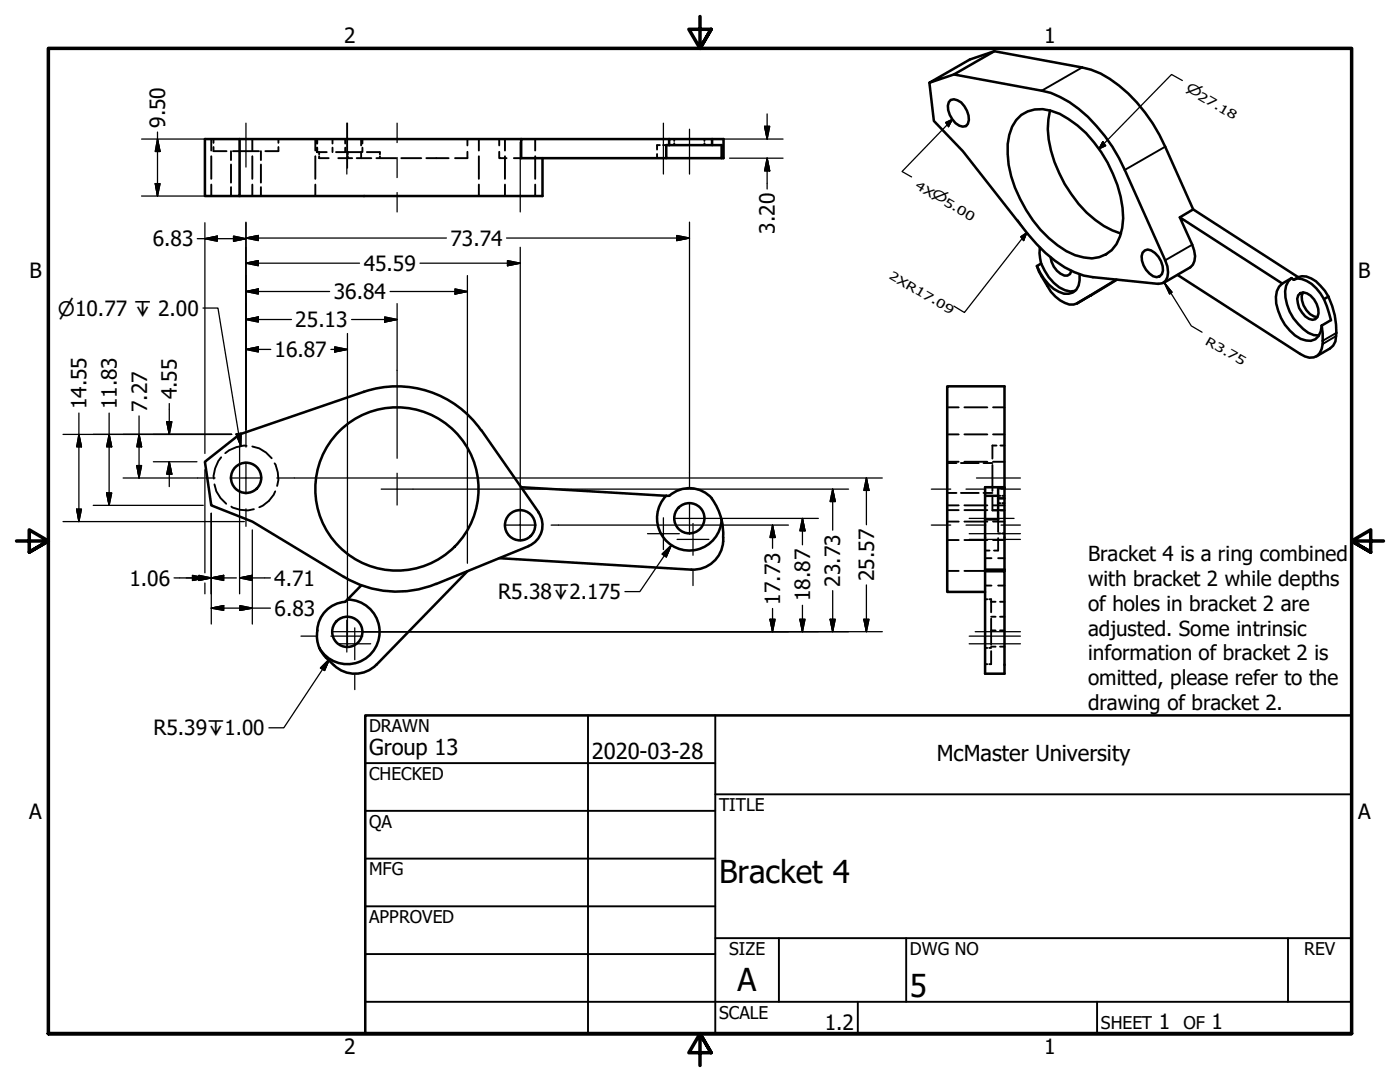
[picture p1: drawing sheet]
<svg xmlns="http://www.w3.org/2000/svg" width="279mm" height="216mm" viewBox="0 0 279 216" stroke-linecap="round" stroke-linejoin="round" font-family="sans-serif">
<!-- layer: Visible (ANSI) -->
<g fill="none" stroke="#000" stroke-width=".51">
<path d="M189.7 19.9a2.44 2.44 0 0 1 2.8 1.3 3.7 3.7 0 0 1 .7 3.5l-.4 .4a2.39 2.39 0 0 1-2.7-1.3 3.6 3.6 0 0 1-.7-3.4zM190.4 14.9l17.5 3.2a18.7 18.7 0 0 1 9.2 5.2 33.9 33.9 0 0 1 7.4 10.6l8 18a4.1 4.1 0 0 1 .1 4.2l-.6 .4-.9 .1-13-1.3a16.7 16.7 0 0 1-9.4-4.8l-3.6-3.8-12.9-16.5-5.8-6.1-.9-7.6M198.4 10.2l-8 4.7-4.9 1.6 8-4.6 4.9-1.7 17.6 3.3a20.4 20.4 0 0 1 10.9 6.9 33.4 33.4 0 0 1 5.6 8.9l5.6 12.5M47.8 27.7v11.4h-6.9v-11.4h63.1M108.3 31.6v7.5h-60.5M133 29h11v2.6h-11zM133.5 29v-1.3h8.6v1.3M133.5 27.7h-29.5v3.9h29M142.1 27.7h2.3v3.9h-.4M202.8 23.9a6.2 6.2 0 0 1 6.9-1.8 18.1 18.1 0 0 1 8.6 6.3 26.3 26.3 0 0 1 5.9 15.2 9.3 9.3 0 0 1-2.3 6.3 6.1 6.1 0 0 1-5.6 1.5 13.9 13.9 0 0 1-7-3.9 26.4 26.4 0 0 1-8.2-16.8 10.1 10.1 0 0 1 1.7-6.8zM209.5 22a18.5 18.5 0 0 0 1.9 12.5 23 23 0 0 0 10.6 11.5l1.7 .6M206.9 53.1a20.8 20.8 0 0 0 3.7 6.1 5 5 0 0 0 3.6 1.6l.8-.3 7.8-4.7"/>
<path d="M206.9 53.1a8.7 8.7 0 0 0 5.4 5.5 2.57 2.57 0 0 0 3.2-2.7v-1.2M207.5 49.4a7.6 7.6 0 0 0 .3 3.2M207.8 52.6a9.5 9.5 0 0 0 4.7 5.3l1.1 .3 1-.2M207.8 52.6l-.9 .5M209.7 51.4a4.4 4.4 0 0 0 2.7 3.6h.6l.6-.3 .2-.7M222.9 55.8l-8 4.7M228 50.4l.5-.4 .5-.2a4 4 0 0 1 2.9 4.9l-.4 .4-.7 .2a4.1 4.1 0 0 1-2.8-4.9zM232.2 56.5l5.4-3.2a3 3 0 0 0 .7-3.3l-.4-1.2-2.4-5.4 20.4 13.2M235 54.9l24.5 15.7a2.7 2.7 0 0 0 3.9-.2 6.4 6.4 0 0 0 .6-3.9l-.2-1.5M235.5 43.4l2.6-1.6 21 13.5M255.9 56.6a3.9 3.9 0 0 0-1.2 4 9.9 9.9 0 0 0 4.9 7 2.62 2.62 0 0 0 4-1.5l.2-1.1M257.7 55.5a3.8 3.8 0 0 0-1.2 3.9 9.6 9.6 0 0 0 5.7 7.5h1"/>
<path d="M257.7 55.5l.5 .3M257.7 55.5l-1.8 1.1M258.2 55.8a3.5 3.5 0 0 1 3.5 .8 10.2 10.2 0 0 1 3.5 5.9l.4 1.4-1.8 1.1M259.1 55.3a3.5 3.5 0 0 1 3.5 .8l1.8 1.9 .7 1.2M259.1 55.3l-.9 .5M259.5 58.5a2.44 2.44 0 0 1 2.8 1.3 3.6 3.6 0 0 1 .7 3.4l-.5 .5a2.35 2.35 0 0 1-2.7-1.3 3.9 3.9 0 0 1-.7-3.5zM260 58.4a3.8 3.8 0 0 0 1.4 4.3l.8 .4 .7 .2M265.1 59.2a15.1 15.1 0 0 1 1.4 8.9l-.4 .9-.7 .5-2.7 1.6M265.1 59.2l-.9 .5M72.6 78.2a20.5 20.5 0 0 1 23.4 7.6M72.6 78.2l-24.8 8.5-6.9 5.4 1.3 8.7 8.2 3.3 18.2 11a20.5 20.5 0 0 0 18.4 1.4M96.1 85.9l11.4 16.3"/>
<path d="M104 97.2l29 1.7M132.9 98.9a6.4 6.4 0 0 0 2.1 10.4 6.4 6.4 0 0 0 9-5.7M133 98.9l.6 .1a6 6 0 0 1 8.5 .5M142.1 99.5a12 12 0 0 1 2.2 7.7M200.5 97.4h-1.3v6.2h-2.6v-4.7h2.6M200.5 97.4v2h-1.3M200.5 97.4v-.2h-3.9v1.7M200.5 99.4v14.3M200.5 97.2v-20.1h-11.5v41h7.6M69.4 119.6a6.4 6.4 0 0 1 5.5 9.7 6.4 6.4 0 0 1-11.2 0M72.1 116.8l-3.2 3.3a6 6 0 0 0-5.6 5.7M90.7 109.1a16.3 16.3 0 0 0-6.8-27.1 16.3 16.3 0 0 0-20.7 18.7 16.3 16.3 0 0 0 26.3 9.5l1.2-1.1"/>
<path d="M93.3 114l-18.2 18.7M99.6 111.4l38.4 2.3M105.5 109l-18.4 7.5M107.5 102.2a4.5 4.5 0 0 1-2 6.7M144.3 107.3a6 6 0 0 1-6.3 6.4M196.6 114h3.9v20.4h-3.9zM196.6 103.6v10.1h3.9M200.5 113.7v.3M63.3 125.8v1.8l.4 1.7M63.7 129.3l.5 .8 .9 1.1M65 131.2l1.6 1.5M75.1 132.6a6 6 0 0 1-8.5 .1"/>
<circle cx="49.1" cy="95.3" r="3"/>
<circle cx="103.8" cy="104.8" r="3"/>
<circle cx="137.6" cy="103.4" r="3"/>
<circle cx="69.3" cy="126.1" r="3"/>
</g>
<!-- layer: Hidden (ANSI) -->
<g fill="none" stroke="#000" stroke-width=".38">
<path d="M42.2 27.7v2.3M42.2 31.2v4.5M42.2 36.8v2.3M42.6 29.3v.9h2.6M42.6 27.7v.8M46.1 30.2v1.7M46.1 32.8v3.6M46.1 37.3v1.8M46.5 30.2h5.2M50.4 27.7v2.3M50.4 31.2v4.5M50.4 36.8v2.3"/>
<path d="M52.1 30.2v1.7M52.1 32.8v3.6M52.1 37.3v1.8M55.6 29.3v.9h-2.6M55.6 27.7v.8M62.9 27.7v2.3M62.9 31.2v4.5M62.9 36.8v2.3M63.2 27.7v.9M63.2 29.5v.9M63.3 27.7v.9M63.3 29.5v.9h1.9"/>
<path d="M63.7 31.2v.4h1.9M63.7 30.4v.4M66.4 27.7v.9M66.4 29.5v.9M67.1 30.4h2M67.5 31.6h2.8M68.9 27.7v.9M68.9 29.5v.9M69.2 30.4h2.7M69.4 30.4v.4M69.4 31.2v.4M71.2 31.6h2.9"/>
<path d="M72.1 27.7v1.3M72.1 30.3v1.3M72.3 27.7v.9M72.3 29.5v.9M73.2 30.4h2.6v.4M75.1 31.6h4M75.8 31.2v.4M80.1 31.6h4M85.1 31.6h4.4M93.3 30.3v1.3h-2.5M93.3 27.7v1.3M95.6 27.7v2.3"/>
<path d="M95.6 31.2v4.5M95.6 36.8v2.3M99.6 30.3v1.3h1.5M99.6 27.7v1.3M100.8 27.7v2.3M100.8 31.2v4.5M100.8 36.8v2.3M102.6 31.6h1.4M106.8 27.7v2.3M106.8 31.2v4.5M106.8 36.8v2.3M131.1 30.7v.9"/>
<path d="M131.7 29h-.6v.8M132.3 29h.7M134.6 27.7v.4M134.6 28.6v.4M140.6 27.7v.4M140.6 28.6v.4M42.8 96.6a6.3 6.3 0 0 0 2.3 3.9M44.1 91.2a6.2 6.2 0 0 0-1.4 4.3M49.2 89a6.2 6.2 0 0 0-4.2 1.4M50.4 89.1a6.3 6.3 0 0 1 3.8 2.3M54.8 92.5a6 6 0 0 1 .5 4.5M54.9 98a5.8 5.8 0 0 1-3.1 3.2"/>
<path d="M189 86.7h2.3M189 92.1h2.3M189 81.3h2.3M189 92.4h1.9M189 98.4h1.9M191.8 92.4h3.5M191.8 98.4h3.5M192.5 86.7h4.5M192.5 92.1h4.5M192.5 81.3h4.5M196.3 92.4h1.8M196.3 98.4h1.8"/>
<path d="M198.1 92.8v5.2M198.1 99.3v2.6h.8M198.2 86.7h2.3M198.2 92.1h2.3M198.2 81.3h2.3M198.9 88.9h-.8v2.6M199.2 98.9h.4M199.6 88.9h.9M200 98.9h.5M46.2 101.1a6 6 0 0 0 4.5 .5M189 100.8h2.3M189 104.1h2.3"/>
<path d="M189 113.9h2.3M189 101.8h2.3M189 107.8h2.3M192.5 100.8h4.5M192.5 104.1h4.5M192.5 113.9h4.5M192.5 101.8h4.5M192.5 107.8h4.5M196.6 109.9h.9M196.6 116.8h1.3M196.6 111.4h1.3M196.6 119.6h.4"/>
<path d="M197.4 119.6h.4v2.6M198.2 100.8h2.3M198.2 104.1h2.3M198.2 113.9h2.3M198.2 101.8h2.3M198.2 107.8h2.3M199.2 103.6v2.5M199.2 107.4v2.5h-.8M199.2 116.8h1.3M199.2 111.4h1.3M199.2 106.4h.4M199.2 100.4h.4"/>
<path d="M199.6 101.9h.9M200 106.4h.5M200 100.4h.5M196.6 129.3h.4M196.6 132.5h.4M197.4 129.3h.4M197.8 120.1h.9M197.8 125.8h.9M197.8 129h.9M197.8 123.1h.9M197.8 123.4v5.3M197.8 129.9v2.6h-.4"/>
<path d="M199.6 120.1h.9M199.6 125.8h.9M199.6 129h.9M199.6 123.1h.9"/>
</g>
<g fill="#000">
<circle cx="63.2" cy="30.4" r=".19"/>
<circle cx="63.3" cy="30.4" r=".19"/>
</g>
<!-- layer: Visible Narrow (ANSI) -->
<path d="M216 13.5l-8.1 4.6M232.5 29.3l-8 4.6M217.7 58.9l-2.7 1.6M237.9 48.8l-5.4 3.1M266.6 67.1l-2.6 1.5M266.7 66.4l-2.7 1.6" fill="none" stroke="#000" stroke-width=".38"/>
<!-- layer: Border (ANSI) -->
<path d="M139.7 3.3v6.4l-2.2-3.9h4.4l-2.2 3.9 2.2-3.9M3.3 107.9h6.4l-3.9-2.2v4.5l3.9-2.3-3.9 2.3M276.1 107.9h-6.4l3.9-2.2v4.5l-3.9-2.3 3.9 2.3M9.7 206.2v-196.5h260v196.5h-260h260M141.9 210.1l-2.2-3.9 2.2 3.9h-4.4l2.2-3.9v6.4" fill="none" stroke="#000" stroke-width=".7"/>
<!-- layer: Title (ANSI) -->
<g fill="none" stroke="#000" stroke-width=".38">
<path d="M72.9 152.3h69.8M117.3 142.7v63.5M142.7 158.5h127M142.7 142.7v63.5M72.9 161.8h69.8M72.9 171.3h69.8M72.9 199.9h196.8M72.9 180.8h69.8M72.9 190.4h69.8M142.7 187.2h127M155.4 187.2v12.7M171.2 199.9v6.3"/>
<path d="M180.8 187.2v12.7M218.9 199.9v6.3M257 187.2v12.7"/>
</g>
<path d="M72.9 142.7h196.8v63.5h-196.8z" fill="none" stroke="#000" stroke-width=".51"/>
<!-- layer: Dimension (ANSI) -->
<g fill="none" stroke="#000" stroke-width=".25">
<path d="M236 16.1l-2.2-1.2-14.5 14.8M28.3 27.7h17.9M28.3 39.1h17.9M31 36.6h.9l-.5 2.5zM31.4 27.7l.5 2.5h-.9zM31.4 26.4v12.7M143.7 27.7h12.6M145.6 31.6h10.7M152.6 25.2h1l-.5 2.5zM153.1 31.6l.5 2.5h-1zM153.1 22.7v5M153.1 31.6v6.1"/>
<path d="M188.7 24.4l1.4-.6-.8 1.5zM190.1 23.8l-10.1 10.4 1.9 1.1M220.1 28.3l.6 .8-1.4 .6zM39.4 47.6h9.7M40.9 47.6l2.5-.5v1zM40.9 44.4v46.1M46.6 47.1l2.5 .5-2.5 .5zM49.1 58.2l2.5-.5v1zM49.1 52.5l2.5-.5v1zM49.1 47.5l2.5-.5v1zM49.1 44.3v41.4M49.1 58.2h16.7"/>
<path d="M49.1 52.5h22.7M49.1 47.5h40M77.9 58.2h15.4M83.8 52.5h20M90.8 57.7l2.5 .5-2.5 .5zM93.3 55v57.4M101.1 47.5h36.5M101.3 52l2.5 .5-2.5 .5zM103.8 49.3v52.3M135.1 47l2.5 .5-2.5 .5zM137.6 44.3v49.9M203.1 43.9l1.1 1.5"/>
<path d="M203.7 47.2l1.2-.8-.6 1.6zM204.9 46.4l-12.4 16-2.1-1.3M232.3 56.4l1.6 1.9-.5 .4zM232.3 56.4l5.4 8.6 2.2 1.3M49.1 69.7l2.5-.5v1zM49.1 63.8l2.5-.6v1.1zM49.1 69.7h4.9M49.1 63.8h9.1M66 69.7h3.3M66.8 69.2l2.5 .5-2.5 .5zM69.3 66.5v56.4M70.2 63.8h9"/>
<path d="M76.8 63.2l2.4 .6-2.4 .5zM79.2 60.6v13.3M12.6 86.7h33.6M15.7 86.7l.6 2.5h-1zM15.7 82.4v21.7M21.3 98.4h1l-.5 2.4zM21.8 86.7l.5 2.5h-1zM21.8 82.4v18.4M24.6 95.4h14.8M27.3 92.9h1l-.6 2.5zM27.7 86.7l.6 2.5h-1zM27.7 83v12.4"/>
<path d="M30.6 92.1h8.7M33.3 84.1h1l-.5 2.6zM33.8 92.1l.5 2.5h-1zM33.8 80.5v6.2M33.8 92.1v5M40.9 93.7v1.5M40.9 95.5v18.8M47.8 89v6.2M47.8 95.5v23M58.7 95.4h20.4M79.4 95.4h58.1M82.4 97.6h55.1"/>
<path d="M137.7 97.6h31.7M137.7 95.4h38.4M166.2 97.6l.5 2.5h-1zM166.2 97.6v8.2M172.9 95.4l.5 2.5h-1zM172.9 95.4v9.3M12.6 104.1h36.2M15.3 101.6h1l-.6 2.5zM18.6 100.8h22M34.7 115.3h12.5M38.4 114.8l2.5 .5-2.5 .5zM39.7 114.8l2.5 .5-2.5 .5z"/>
<path d="M40.9 116.3v2.2M42.2 115.3l2.4-.5v1zM42.2 102.4v22.1M47.8 115.3l2.5-.5v1zM47.8 115.3h6.2M50.4 105.7v18.8M111.4 104.8h20.9M132.1 110.6l1.9-1.8-1 2.3zM132.5 104.8h5M134 108.8l-6.3 9.2h-3M137.7 104.8h.5M138.4 104.8h19"/>
<path d="M140.8 103.4h22.5M154.2 104.8l.5 2.5h-1zM154.2 104.8v4.6M160.1 103.4l.6 2.5h-1.1zM160.1 103.4v5.3M166.2 117.9v8.1M172.9 116.7v9.3M42.2 121.3l2.4-.5v1zM42.2 121.3h11.8M47.9 120.8l2.5 .5-2.5 .5zM65.8 131.4l-1 2.4-.9-.5zM65.8 131.4l-9.2 13.8h-2.9"/>
<path d="M72.5 126h103.6M153.7 123.6h1l-.5 2.4zM154.2 121.4v4.6M159.6 123.6h1.1l-.6 2.4zM160.1 120.8v5.2M165.7 123.6h1l-.5 2.4zM172.4 123.6h1l-.5 2.4z"/>
</g>
<g fill="#000" stroke="#000" stroke-width=".25">
<path d="M31 36.6l.4 2.5zM31 36.6h.9l-.5 2.5zM31.4 27.7l.5 2.5zM31.4 27.7l.5 2.5h-.9zM152.6 25.2l.5 2.5zM152.6 25.2h1l-.5 2.5zM153.1 31.6l.5 2.5zM153.1 31.6l.5 2.5h-1zM190.1 23.8l-.8 1.5zM188.7 24.4l1.4-.6-.8 1.5zM220.1 28.3l-.8 1.4zM220.1 28.3l.6 .8-1.4 .6z"/>
<path d="M40.9 47.6l2.5-.5zM40.9 47.6l2.5-.5v1zM46.6 48.1l2.5-.5zM46.6 47.1l2.5 .5-2.5 .5zM49.1 58.2l2.5-.5zM49.1 58.2l2.5-.5v1zM49.1 52.5l2.5-.5zM49.1 52.5l2.5-.5v1zM49.1 47.5l2.5-.5zM49.1 47.5l2.5-.5v1zM90.8 58.7l2.5-.5zM90.8 57.7l2.5 .5-2.5 .5z"/>
<path d="M101.3 53l2.5-.5zM101.3 52l2.5 .5-2.5 .5zM135.1 48l2.5-.5zM135.1 47l2.5 .5-2.5 .5zM204.9 46.4l-.6 1.6zM203.7 47.2l1.2-.8-.6 1.6zM232.3 56.4l1.6 1.9zM232.3 56.4l1.6 1.9-.5 .4zM49.1 69.7l2.5-.5zM49.1 69.7l2.5-.5v1zM49.1 63.8l2.5-.6zM49.1 63.8l2.5-.6v1.1z"/>
<path d="M66.8 70.2l2.5-.5zM66.8 69.2l2.5 .5-2.5 .5zM76.8 64.3l2.4-.5zM76.8 63.2l2.4 .6-2.4 .5zM15.7 86.7l.6 2.5zM15.7 86.7l.6 2.5h-1zM21.3 98.4l.5 2.4zM21.3 98.4h1l-.5 2.4zM21.8 86.7l.5 2.5zM21.8 86.7l.5 2.5h-1zM27.3 92.9l.4 2.5zM27.3 92.9h1l-.6 2.5z"/>
<path d="M27.7 86.7l.6 2.5zM27.7 86.7l.6 2.5h-1zM33.3 84.1l.5 2.6zM33.3 84.1h1l-.5 2.6zM33.8 92.1l.5 2.5zM33.8 92.1l.5 2.5h-1zM172.9 95.4l.5 2.5zM172.9 95.4l.5 2.5h-1zM15.3 101.6l.4 2.5zM15.3 101.6h1l-.6 2.5zM38.4 115.8l2.5-.5zM38.4 114.8l2.5 .5-2.5 .5z"/>
<path d="M39.7 115.8l2.5-.5zM39.7 114.8l2.5 .5-2.5 .5zM42.2 115.3l2.4-.5zM42.2 115.3l2.4-.5v1zM47.8 115.3l2.5-.5zM47.8 115.3l2.5-.5v1zM134 108.8l-1 2.3zM132.1 110.6l1.9-1.8-1 2.3zM154.2 104.8l.5 2.5zM154.2 104.8l.5 2.5h-1zM160.1 103.4l.6 2.5zM160.1 103.4l.6 2.5h-1.1z"/>
<path d="M166.2 97.6l.5 2.5zM166.2 97.6l.5 2.5h-1zM42.2 121.3l2.4-.5zM42.2 121.3l2.4-.5v1zM47.9 121.8l2.5-.5zM47.9 120.8l2.5 .5-2.5 .5zM65.8 131.4l-1 2.4zM65.8 131.4l-1 2.4-.9-.5zM153.7 123.6l.5 2.4zM153.7 123.6h1l-.5 2.4zM159.6 123.6l.5 2.4zM159.6 123.6h1.1l-.6 2.4z"/>
<path d="M165.7 123.6l.5 2.4zM165.7 123.6h1l-.5 2.4zM172.4 123.6l.5 2.4zM172.4 123.6h1l-.5 2.4z"/>
</g>
<!-- layer: Center Mark (ANSI) -->
<g fill="none" stroke="#000" stroke-width=".25">
<path d="M79.2 73.9v17.5M39.4 95.4h3.5M45.9 95.4h6.4M49.1 85.7v3.5M49.1 92.2v6.4M55.2 95.4h3.5M76.1 97.6h6.3M79.2 94.4v6.4M137.6 94.2v3M49.1 101.5v3.5M103.8 101.6v3.2h-3.2M107 104.8h-3.2v3.1"/>
<path d="M110 104.8h1.4M129.2 106.5h6.4M132.4 103.3v6.4M134.4 103.4h6.4M135.1 107.6h6.4M137.6 100.3v6.3M138.3 104.5v6.3M138.3 113.9v2.9M60.1 126.9h3M66 126.9h6.4M66.2 126h6.3M67.6 128.5h6.4"/>
<path d="M69.2 123.8v6.3M69.3 122.9v6.3M70.8 125.3v6.3M70.8 134.6v3"/>
</g>
<!-- layer: Centerline (ANSI) -->
<g fill="none" stroke="#000" stroke-width=".25">
<path d="M49.1 24.6v8.7M69.2 24.6v10.1M69.3 24.6v8.9M79.2 24.6v3.8M79.2 31.4v4M79.2 38.4v3.9M103.8 28.4v13.9M132.4 24.6v10.1M137.6 25.8v8.9M185.9 97.6h3.8M192.8 97.6h3.9M194.9 95.4h8.7"/>
<path d="M199.8 97.6h3.8M185.9 104.8h3.8M192.8 104.8h3.9M193.4 103.4h9M193.4 106.5h10.2M193.4 107.6h10.2M199.8 104.8h3.8M193.4 126.9h10.2M193.4 128.5h10.2M194.6 126h9"/>
</g>
<!-- layer: Symbol (ANSI) -->
<path d="M40.5 61.5h3l4.6 27.5M47.1 86.6l1-.2v2.6z" fill="none" stroke="#000" stroke-width=".25"/>
<path d="M47.1 86.6l1 2.4zM47.1 86.6l1-.2v2.6z" fill="#000" stroke="#000" stroke-width=".25"/>
<g font-size="6.3">
<text x="143.5" y="176.3">Bracket 4</text>
<text x="147.2" y="197.7">A</text>
<text x="181.6" y="199">5</text>
</g>
<g font-size="4.4">
<text x="73.7" y="150.6">Group 13</text>
<text x="118.1" y="151.4">2020-03-28</text>
<text x="186.9" y="151.8">McMaster University</text>
</g>
<g font-size="4.2">
<text x="68.7" y="8.6">2</text>
<text x="208.4" y="8.6">1</text>
<text x="33" y="25.5" transform="rotate(-90 33 25.5)">9.50</text>
<text x="154.6" y="46.6" transform="rotate(-90 154.6 46.6)">3.20</text>
<text x="30.5" y="49.1">6.83</text>
<text x="89.9" y="49">73.74</text>
<text x="5.9" y="55.5">B</text>
<text x="66.6" y="59.7">36.84</text>
<text x="72.6" y="54">45.59</text>
<text x="271.1" y="55.5">B</text>
<text x="58.9" y="65.3">25.13</text>
<text x="54.8" y="71.2">16.87</text>
<text x="17.3" y="81.7" transform="rotate(-90 17.3 81.7)">14.55</text>
<text x="23.3" y="81.7" transform="rotate(-90 23.3 81.7)">11.83</text>
<text x="29.3" y="82.2" transform="rotate(-90 29.3 82.2)">7.27</text>
<text x="35.3" y="79.7" transform="rotate(-90 35.3 79.7)">4.55</text>
<text x="25.8" y="116.8">1.06</text>
<text x="54.7" y="116.8">4.71</text>
<text x="99.4" y="119.6">R5.38↧2.175</text>
<text x="161.7" y="120" transform="rotate(-90 161.7 120)">18.87</text>
<text x="167.7" y="117" transform="rotate(-90 167.7 117)">23.73</text>
<text x="174.4" y="116" transform="rotate(-90 174.4 116)">25.57</text>
<text x="54.8" y="122.9">6.83</text>
<text x="155.7" y="120.6" transform="rotate(-90 155.7 120.6)">17.73</text>
<text x="30.6" y="146.7">R5.39↧1.00</text>
<text x="5.8" y="163.4">A</text>
<text x="271" y="163.4">A</text>
<text x="164.6" y="205.5">1.2</text>
<text x="231.3" y="205.4">1</text>
<text x="241.8" y="205.4">1</text>
<text x="68.7" y="210.3">2</text>
<text x="208.4" y="210.3">1</text>
</g>
<g font-size="4.1">
<text x="217.2" y="112">Bracket 4 is a ring combined</text>
<text x="217.2" y="116.9">with bracket 2 while depths</text>
<text x="217.2" y="121.9">of holes in bracket 2 are</text>
<text x="217.2" y="126.8">adjusted. Some intrinsic</text>
<text x="217.2" y="131.7">information of bracket 2 is</text>
<text x="217.2" y="136.7">omitted, please refer to the</text>
<text x="217.2" y="141.6">drawing of bracket 2.</text>
</g>
<text font-size="4" x="11.6" y="63">⌀10.77 ↧ 2.00</text>
<g font-size="3.5">
<text x="73.7" y="146">DRAWN</text>
<text x="73.7" y="155.6">CHECKED</text>
<text x="143.5" y="161.8">TITLE</text>
<text x="73.7" y="165.2">QA</text>
<text x="73.7" y="174.7">MFG</text>
<text x="73.7" y="184.2">APPROVED</text>
<text x="145.5" y="190.6">SIZE</text>
<text x="181.6" y="190.6">DWG NO</text>
<text x="260.3" y="190.5">REV</text>
<text x="143.5" y="203.3">SCALE</text>
<text x="219.7" y="205.4">SHEET</text>
<text x="236.2" y="205.4">OF</text>
</g>
<text font-size="2.6" x="236.5" y="18" transform="rotate(30 236.5 18)">⌀2</text>
<g font-size="2.5">
<text x="240.5" y="20.6" transform="rotate(30 240.5 20.6)">7 .1</text>
<text x="192.3" y="43.2" transform="rotate(30 192.3 43.2)">0</text>
<text x="246.4" y="72" transform="rotate(30 246.4 72)">5</text>
</g>
<g font-size="2.4">
<text x="244.7" y="23" transform="rotate(30 244.7 23)">8</text>
<text x="184" y="59.4" transform="rotate(30 184 59.4)">7 .0</text>
<text x="188.2" y="61.8" transform="rotate(30 188.2 61.8)">9</text>
<text x="240.4" y="68.6" transform="rotate(30 240.4 68.6)">R 3 .7</text>
</g>
<g font-size="2.3">
<text x="182.5" y="37.5" transform="rotate(30 182.5 37.5)">4 X ⌀5 .0</text>
<text x="177.3" y="55.5" transform="rotate(30 177.3 55.5)">2 X R 1</text>
</g>
</svg>
